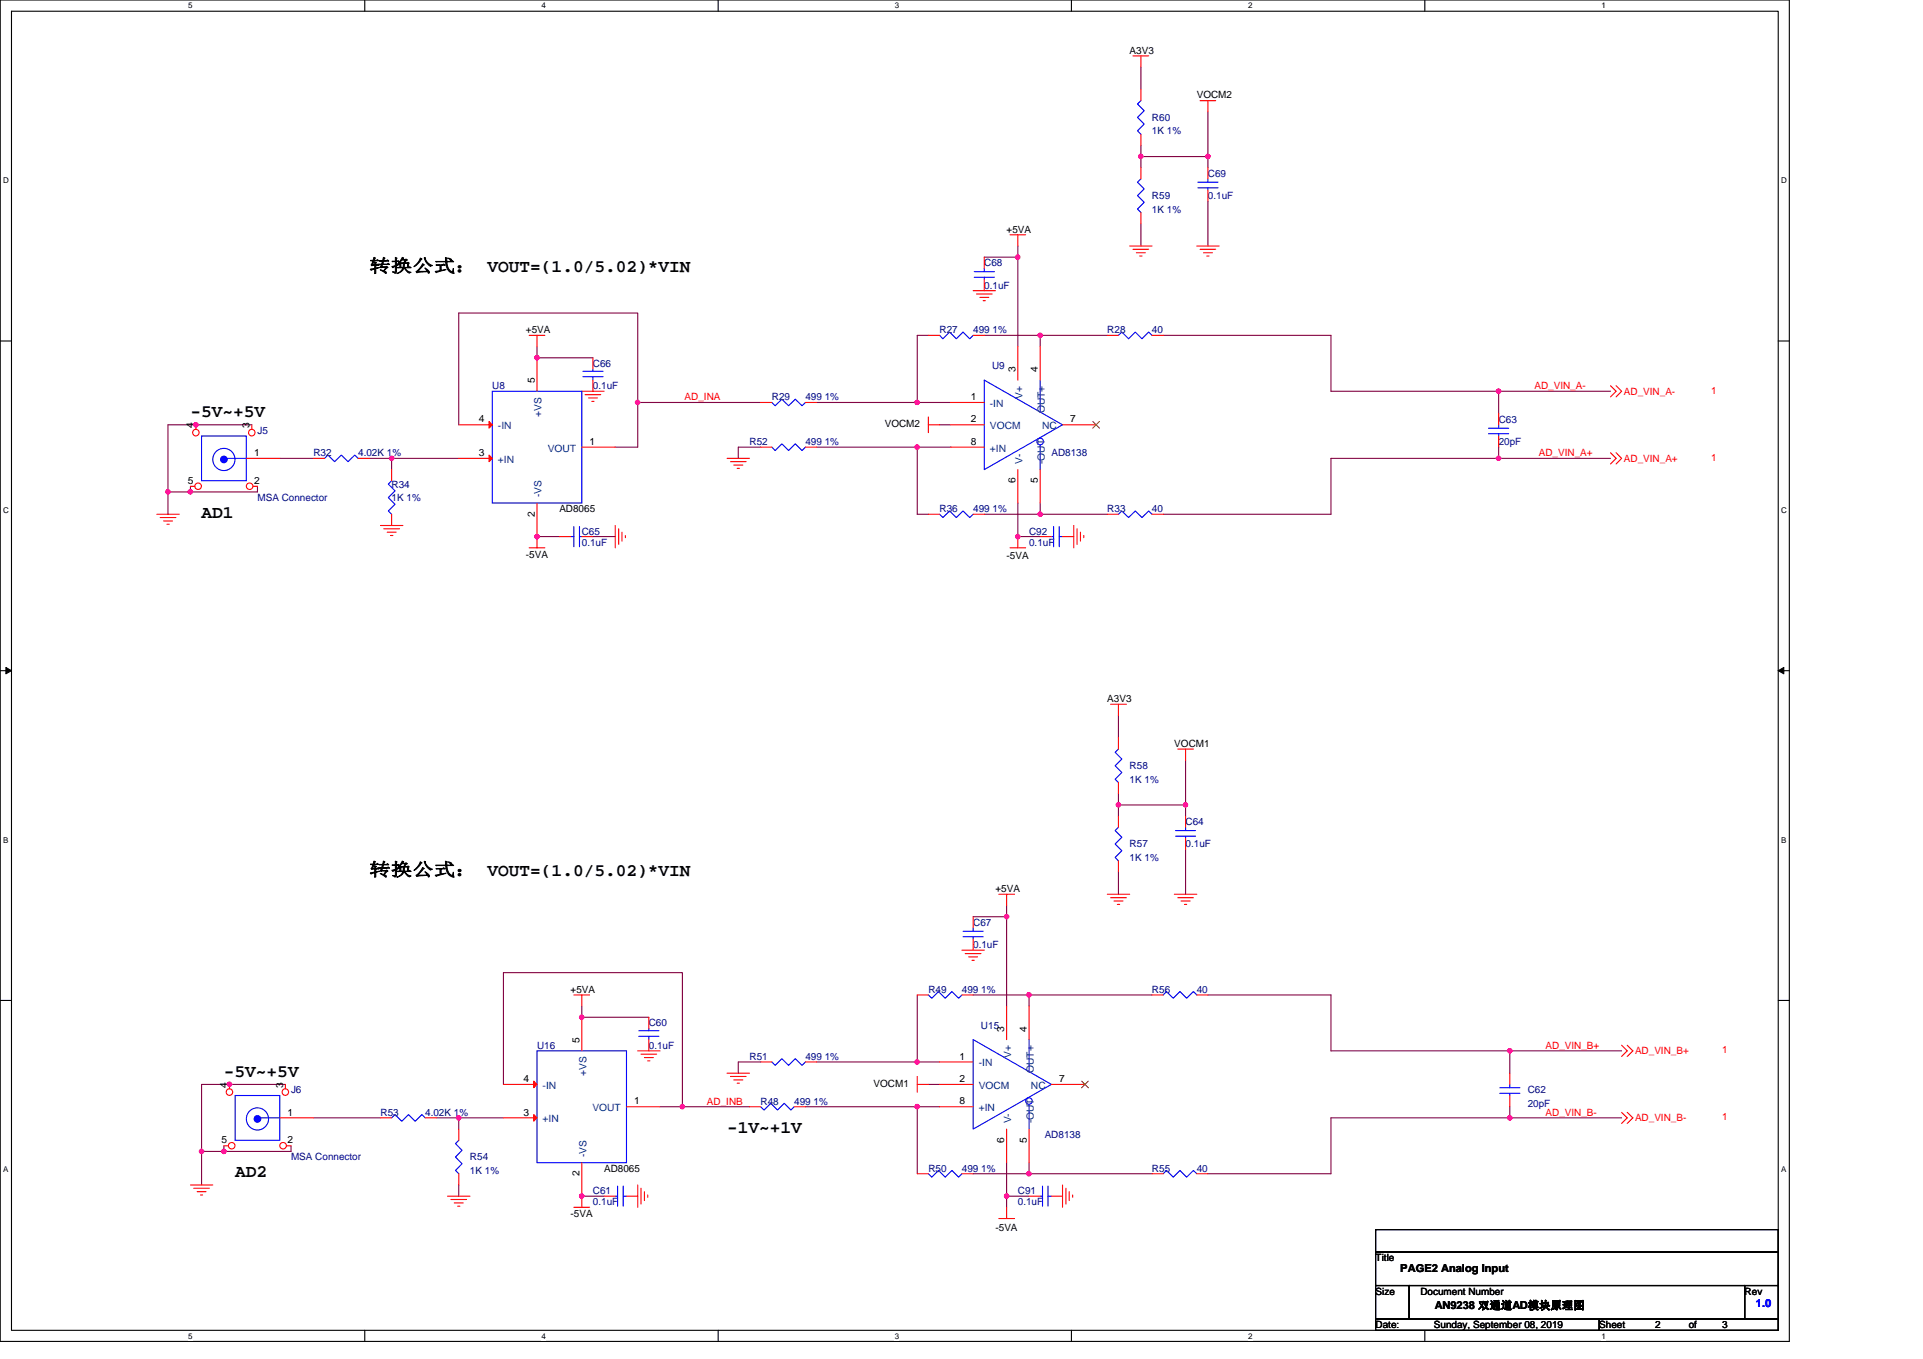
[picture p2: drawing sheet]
<svg xmlns="http://www.w3.org/2000/svg" width="297mm" height="210mm" viewBox="0 0 297 210" stroke-linecap="round" stroke-linejoin="round" font-family="sans-serif">
<path d="M0 0h276.4v207.3h-276.4zM1.8 1.7h272.9v203.8h-272.9z" fill="none" stroke="#000" stroke-width=".17"/>
<g fill="#fff">
<path d="M29.1 .2h.6v1.4h-.6z"/>
<path d="M29.1 205.7h.6v1.4h-.6z"/>
</g>
<path d="M56.3 0v1.7M56.3 205.5v1.8" fill="none" stroke="#000" stroke-width=".17"/>
<g fill="#fff">
<path d="M83.6 .2h.7v1.4h-.7z"/>
<path d="M83.6 205.7h.7v1.4h-.7z"/>
</g>
<path d="M110.9 0v1.7M110.9 205.5v1.8" fill="none" stroke="#000" stroke-width=".17"/>
<g fill="#fff">
<path d="M138.2 .2h.7v1.4h-.7z"/>
<path d="M138.2 205.7h.7v1.4h-.7z"/>
</g>
<path d="M165.5 0v1.7M165.5 205.5v1.8" fill="none" stroke="#000" stroke-width=".17"/>
<g fill="#fff">
<path d="M192.8 .2h.6v1.4h-.6z"/>
<path d="M192.8 205.7h.6v1.4h-.6z"/>
</g>
<path d="M220.1 0v1.7M220.1 205.5v1.8" fill="none" stroke="#000" stroke-width=".17"/>
<g fill="#fff">
<path d="M247.4 .2h.6v1.4h-.6z"/>
<path d="M247.4 205.7h.6v1.4h-.6z"/>
<path d="M.5 27.2h.8v1.4h-.8z"/>
<path d="M275.1 27.2h.9v1.4h-.9z"/>
<path d="M.5 78.1h.8v1.4h-.8z"/>
<path d="M275.1 78.1h.9v1.4h-.9z"/>
</g>
<path d="M0 52.7h1.8M274.7 52.7h1.7" fill="none" stroke="#000" stroke-width=".17"/>
<g fill="#fff">
<path d="M.5 129.1h.8v1.4h-.8z"/>
<path d="M275.1 129.1h.8v1.4h-.8z"/>
</g>
<path d="M0 103.6h1.8M274.7 103.6h1.7" fill="none" stroke="#000" stroke-width=".17"/>
<path d="M.9 103.1l.9 .5-.9 .5zM274.7 103.6l.8-.5v1z" fill="#000" stroke="#000" stroke-width=".15"/>
<g fill="#fff">
<path d="M.5 180h.8v1.4h-.8z"/>
<path d="M275.1 180h.8v1.4h-.8z"/>
</g>
<path d="M0 154.6h1.8M274.7 154.6h1.7M212.5 190h62.2v3.5h-62.2zM212.5 193.5h62.2v5.1h-62.2zM212.5 198.6h5.2v5.2h-5.2zM217.7 198.6h51.8v5.2h-51.8zM269.5 198.6h5.2v5.2h-5.2zM212.5 203.8h34.5v1.7h-34.5zM247 203.8h27.7v1.7h-27.7z" fill="none" stroke="#000" stroke-width=".17"/>
<g fill="none" stroke="#800040" stroke-width=".17">
<path d="M176.2 10.4v3.4M186.6 17.3v6.9M152 39.7h5.2M157.2 38v1.7M157.2 39.7v13.9M176.2 22.5v1.7M176.2 24.2v1.7M176.2 34.5v3.5M176.2 24.2h10.4M186.6 24.2v1.7M186.6 31.1v6.9M82.9 53.6v1.7h8.7"/>
<path d="M143.4 51.8h-1.7v10.4M152 51.8h8.7M160.7 51.8v1.8M160.7 51.8h10.3M179.7 51.8h25.9v8.7h25.9M25.9 76v3.5M25.9 76h3.5M29.4 75.1v.9M38.9 65.6h-13v10.4M39.8 75.1v.9h-10.4M43.2 70.8h5.2M57 70.8h3.5"/>
<path d="M60.5 70.8v1.8M60.5 70.8h10.4M98.5 62.2v-13.8h-27.6v17.2M98.5 62.2v6.9h-3.5M98.5 62.2h19M117.5 69.1h-3.5v1.7M126.1 62.2h15.6M126.1 69.1h15.6M141.7 69.1v10.4h1.7M141.7 62.2h5.2M141.7 69.1h5.2M145.1 65.6h1.8"/>
<path d="M152 79.5h8.7M157.2 77.7v5.2h3.5M160.7 77.7v1.8M160.7 79.5h10.3M231.5 60.5v3.4M231.5 69.1v1.7M231.5 70.8h-25.9v8.7h-25.9M231.5 60.5h17.3M231.5 70.8h17.3M82.9 82.9h3.5M91.6 82.9h3.4M172.8 110.6v3.4"/>
<path d="M183.1 117.5v6.9M155.5 139.9v1.7M172.8 122.6v1.8M172.8 124.4h10.3M172.8 134.7v3.5M172.8 124.4v1.7M183.1 124.4v1.7M183.1 131.3v6.9M89.9 155.4v1.8h10.3M141.7 153.7v10.4M150.3 141.6h5.2M150.3 153.7h8.7"/>
<path d="M155.5 141.6v13.8M159 153.7v1.7M159 153.7h18.9M186.6 153.7h19v8.7h27.6M31.1 177.9h3.5M31.1 177.9v5.2M34.6 177v.9M44.1 167.6h-13v10.3M45 177v.9h-10.4M48.4 172.7h10.4M67.4 172.7h3.5M70.9 172.7h6.9"/>
<path d="M70.9 172.7v1.8M77.8 167.6v-17.3h27.6v20.7M102 171h3.4M105.4 171h10.4M117.5 164.1h-3.5v1.7M124.4 171h17.3M126.1 164.1h15.6M141.7 164.1h3.4M141.7 171h3.4M141.7 171v10.4M143.4 167.6h1.7M155.5 179.6v5.2h3.5"/>
<path d="M159 179.6v1.8M233.2 162.4h17.3M233.2 162.4v3.4M233.2 172.7h-27.6v8.7h-19M233.2 172.7h17.3M233.2 171v1.7M70.9 183.1v1.7M89.9 184.8h3.4M150.3 181.4h8.7M155.5 184.8v1.7M159 181.4h18.9"/>
</g>
<g fill="#f0f" stroke="#f0f" stroke-width=".17">
<circle cx="158.9" cy="181.4" r=".34"/>
<circle cx="155.5" cy="141.6" r=".34"/>
<circle cx="157.2" cy="39.7" r=".34"/>
<circle cx="141.7" cy="62.2" r=".33"/>
<circle cx="233.2" cy="162.3" r=".34"/>
<circle cx="233.2" cy="172.7" r=".34"/>
<circle cx="155.5" cy="184.8" r=".34"/>
<circle cx="157.2" cy="82.9" r=".34"/>
<circle cx="231.5" cy="60.4" r=".34"/>
<circle cx="231.5" cy="70.8" r=".33"/>
<circle cx="158.9" cy="153.7" r=".34"/>
<circle cx="160.7" cy="51.8" r=".34"/>
<circle cx="160.7" cy="79.4" r=".33"/>
<circle cx="183.1" cy="124.4" r=".34"/>
<circle cx="172.8" cy="124.4" r=".34"/>
<circle cx="186.6" cy="24.2" r=".34"/>
<circle cx="176.2" cy="24.2" r=".34"/>
<circle cx="141.7" cy="69.1" r=".34"/>
<circle cx="141.7" cy="171" r=".34"/>
<circle cx="141.7" cy="164.1" r=".34"/>
<circle cx="98.5" cy="62.2" r=".33"/>
<circle cx="30.3" cy="65.6" r=".34"/>
<circle cx="25.9" cy="76" r=".34"/>
<circle cx="29.4" cy="76" r=".34"/>
<circle cx="82.9" cy="82.9" r=".34"/>
<circle cx="82.9" cy="55.3" r=".34"/>
<circle cx="60.5" cy="70.8" r=".33"/>
<circle cx="35.5" cy="167.5" r=".34"/>
<circle cx="31.1" cy="177.9" r=".34"/>
<circle cx="34.6" cy="177.9" r=".34"/>
<circle cx="89.9" cy="157.2" r=".33"/>
<circle cx="89.8" cy="184.8" r=".34"/>
<circle cx="105.4" cy="171" r=".34"/>
<circle cx="70.8" cy="172.7" r=".34"/>
</g>
<g fill="none" stroke="#f00" stroke-width=".17">
<path d="M175 8.6h2.4M176.2 8.6v1.8M185.4 15.6h2.4M186.6 15.6v1.7M156 36.3h2.4M157.2 36.3v1.7M174.5 38h3.4M175 38.5h2.4M175.5 39.1h1.4M176 39.6h.4M184.9 38h3.4M185.4 38.5h2.4"/>
<path d="M185.9 39.1h1.4M186.4 39.6h.4M81.7 51.8h2.5M82.9 51.8v1.8M150.3 44.9h3.5M150.8 45.4h2.4M151.4 46h1.3M151.9 46.5h.3M248.8 59.6l.8 .9-.8 .8M249.6 59.6l.9 .9-.9 .8M24.2 79.5h3.5M24.7 80h2.5"/>
<path d="M38.1 70.8h5.1M89.9 60.5h3.4M90.4 61h2.4M90.9 61.5h1.4M91.4 62h.4M112.3 70.8h3.5M112.8 71.3h2.4M113.3 71.9h1.4M113.9 72.4h.3M117.5 62.2h1.7M124.4 62.2h1.7M143.4 65.6h1.7"/>
<path d="M143.4 64.4v2.4M171 79.5h1.8M177.9 79.5h1.8M248.8 70l.8 .8-.8 .9M249.6 70l.9 .8-.9 .9M25.3 80.5h1.3M25.8 81h.3M58.8 81.2h3.4M59.3 81.7h2.4M59.8 82.2h1.4M60.3 82.7h.4M81.7 84.6h2.5"/>
<path d="M82.9 82.9v1.7M95 81.2v3.4M95.6 81.7v2.4M96.1 82.2v1.4M96.6 82.7v.4M156 84.6h2.4M157.2 82.9v1.7M165.9 81.2v3.4M166.4 81.7v2.4M166.9 82.2v1.4M167.4 82.7v.4M171.6 108.8h2.4"/>
<path d="M172.8 108.8v1.8M181.9 115.7h2.4M183.1 115.7v1.8M154.3 138.2h2.4M155.5 138.2v1.7M171 138.2h3.5M171.6 138.7h2.4M172.1 139.2h1.4M172.6 139.7h.3M181.4 138.2h3.5M181.9 138.7h2.4M182.4 139.2h1.4"/>
<path d="M183 139.7h.3M88.6 153.7h2.5M89.9 153.7v1.7M148.6 146.8h3.4M149.1 147.3h2.4M149.6 147.8h1.4M150.1 148.4h.4M98.5 162.4h3.5M99 162.9h2.4M99.5 163.4h1.4M100.1 163.9h.3M112.3 165.8h3.5"/>
<path d="M112.8 166.3h2.4M113.3 166.9h1.4M113.9 167.4h.3M141.7 167.6h1.7M141.7 166.3v2.5M250.5 161.5l.9 .9-.9 .8M250.5 171.9l.9 .8-.9 .9M251.4 161.5l.8 .9-.8 .8M251.4 171.9l.8 .8-.8 .9M29.4 183.1h3.5M29.9 183.6h2.4M30.5 184.1h1.3"/>
<path d="M31 184.6h.3M69.1 184.8h3.5M69.7 185.3h2.4M70.2 185.9h1.4M70.7 186.4h.3M88.6 186.5h2.5M89.9 184.8v1.7M98.5 183.1v3.4M99 183.6v2.4M99.5 184.1v1.4M100.1 184.6v.4M154.3 188.3h2.4"/>
<path d="M155.5 186.5v1.8M164.1 183.1v3.4M164.7 183.6v2.4M165.2 184.1v1.4M165.7 184.6v.4"/>
</g>
<g fill="none" stroke="#00f" stroke-width=".17">
<path d="M31.1 67.4h7v6.9h-7zM35.1 70.8h3M119.2 62.2l.5 .5 1.1-1 1 1 1-1 1.1 1 .5-.5M172.8 79.5l.5-.5 1 1 1.1-1 1 1 1-1 .5 .5"/>
<circle cx="34.6" cy="71" r="1.71"/>
</g>
<circle cx="34.6" cy="71" r=".51" fill="#00f" stroke="#00f" stroke-width=".17"/>
<circle cx="38.6" cy="75.1" r=".51" fill="#fff" stroke="#f00" stroke-width=".17"/>
<path d="M39.1 75.1h.7" fill="none" stroke="#f00" stroke-width=".17"/>
<circle cx="38.9" cy="66.8" r=".51" fill="#fff" stroke="#f00" stroke-width=".17"/>
<path d="M38.9 65.6v.7" fill="none" stroke="#f00" stroke-width=".17"/>
<circle cx="30.2" cy="66.8" r=".51" fill="#fff" stroke="#f00" stroke-width=".17"/>
<path d="M30.3 65.6v.7" fill="none" stroke="#f00" stroke-width=".17"/>
<circle cx="30.6" cy="75.1" r=".51" fill="#fff" stroke="#f00" stroke-width=".17"/>
<g fill="none" stroke="#f00" stroke-width=".17">
<path d="M176.2 13.8v1.8M152 39.7v1.8M176.2 32.8v1.7M176.2 25.9v1.7M176.2 20.7v1.8M143.4 51.8h1.7M150.3 51.8h1.7M152 43.2v1.7M171 51.8h1.8M177.9 51.8h1.8M29.4 75.1h.7M117.5 69.1h1.7"/>
<path d="M124.4 69.1h1.7M143.4 79.5h1.7M150.3 79.5h1.7M231.5 67.4v1.7M231.5 63.9v1.7M86.4 82.9h1.7M89.9 82.9h1.7M160.7 82.9h1.7M164.1 82.9h1.8M172.8 114v1.7M172.8 133v1.7M172.8 126.1v1.7"/>
<path d="M172.8 120.9v1.7M89.9 157.2v5.2M141.7 153.7h1.7M148.6 153.7h1.7M155.5 155.4v5.2M159 155.4v5.2M43.2 172.7h5.2M70.9 174.5v1.7M77.8 172.7h5.1M77.8 167.6h5.1M89.9 179.6v5.2M96.8 171h5.2"/>
<path d="M115.8 171h1.7M122.7 171h1.7M145.1 164.1h5.2M145.1 167.6h5.2M145.1 171h5.2M155.5 174.5v5.1M159 174.5v5.1M162.4 167.6h5.2M70.9 181.4v1.7M141.7 181.4h1.7M148.6 181.4h1.7"/>
</g>
<g fill="none" stroke="#00f" stroke-width=".17">
<path d="M176.2 15.6l-.5 .5 1 1-1 1 1 1.1-1 1 .5 .5M176.2 27.6l-.5 .6 1 1-1 1 1 1.1-1 1 .5 .5M145.1 51.8l.5 .5 1.1-1 1 1 1.1-1 1 1 .5-.5M150.5 42h3.1M150.5 42.8h3.1M152 42.8v.4M152 41.5v.5M172.8 51.8l.5-.5 1 1 1.1-1 1 1 1-1 .5 .5M119.2 69.1l.5 .5 1.1-1 1 1 1-1 1.1 1 .5-.5M145.1 79.5l.5 .5 1.1-1 1 1 1.1-1 1 1 .5-.5M229.9 66.2h3.1M229.9 67h3.1"/>
<path d="M231.5 67v.4M231.5 65.6v.6M88.1 82.9h.5M88.6 81.4v3.1M89.5 82.9h.4M89.5 81.4v3.1M162.4 82.9h.3M162.7 81.4v3.1M163.6 81.4v3.1M163.6 82.9h.5M172.8 115.7l-.5 .5 1 1.1-1 1 1 1.1-1 1 .5 .5M172.8 127.8l-.5 .5 1 1.1-1 1 1 1-1 1.1 .5 .5"/>
<path d="M143.4 153.7l.5 .5 1.1-1 1 1 1-1 1.1 1 .5-.5M36.3 169.3h6.9v6.9h-6.9zM40.3 172.7h2.9M70.9 176.2l-.5 .5 1 1-1 1.1 1 1-1 1 .5 .6M82.9 162.4h13.9v17.2h-13.9zM117.5 171l.5 .5 1.1-1 1 1 1-1 1.1 1 .5-.5M150.3 160.6l12.1 7-12.1 6.9zM159 160.6v5.1M159 170.6v3.9M143.4 181.4l.5 .5 1.1-1.1 1 1.1 1-1.1 1.1 1.1 .5-.5"/>
<circle cx="39.8" cy="172.9" r="1.71"/>
<circle cx="158.9" cy="170.1" r=".51"/>
</g>
<path d="M167.1 167l1 1.1M168.1 167l-1 1.1" fill="none" stroke="#804000" stroke-width=".15"/>
<g fill="#f00" stroke="#f00" stroke-width=".17">
<path d="M82.4 172.2l.5 .5-.5 .5z"/>
<path d="M82.4 167l.5 .6-.5 .5z"/>
</g>
<circle cx="39.8" cy="172.9" r=".51" fill="#00f" stroke="#00f" stroke-width=".17"/>
<circle cx="43.7" cy="177" r=".51" fill="#fff" stroke="#f00" stroke-width=".17"/>
<path d="M44.3 177h.7" fill="none" stroke="#f00" stroke-width=".17"/>
<circle cx="44.1" cy="168.7" r=".51" fill="#fff" stroke="#f00" stroke-width=".17"/>
<path d="M44.1 167.6v.6" fill="none" stroke="#f00" stroke-width=".17"/>
<circle cx="35.4" cy="168.7" r=".51" fill="#fff" stroke="#f00" stroke-width=".17"/>
<path d="M35.5 167.6v.6" fill="none" stroke="#f00" stroke-width=".17"/>
<circle cx="35.8" cy="177" r=".51" fill="#fff" stroke="#f00" stroke-width=".17"/>
<g fill="none" stroke="#f00" stroke-width=".17">
<path d="M186.6 29.4v1.7M186.6 25.9v1.7M82.9 55.3v5.2M91.6 55.3v1.7M91.6 58.7v1.8M157.2 53.6v5.1M160.7 53.6v5.1M48.4 70.8h1.7M55.3 70.8h1.7M60.5 79.5v1.7M60.5 72.6v1.7M70.9 70.8h5.1"/>
<path d="M70.9 65.6h5.1M82.9 77.7v5.2M89.9 69.1h5.1M146.9 62.2h5.1M146.9 65.6h5.1M146.9 69.1h5.1M157.2 72.6v5.1M160.7 72.6v5.1M164.1 65.6h5.2M183.1 129.5v1.8M183.1 126.1v1.7M100.2 157.2v1.7"/>
<path d="M150.3 145.1v1.7M150.3 141.6v1.8M177.9 153.7h1.8M184.9 153.7h1.7M34.6 177h.7M58.8 172.7h1.7M65.7 172.7h1.7M100.2 160.6v1.8M117.5 164.1h1.7M124.4 164.1h1.7M233.2 169.3v1.7M233.2 165.8v1.8"/>
<path d="M93.3 184.8h1.7M96.8 184.8h1.7M159 184.8h1.7M162.4 184.8h1.7M177.9 181.4h1.8M184.9 181.4h1.7"/>
</g>
<g fill="none" stroke="#00f" stroke-width=".17">
<path d="M185 28.2h3.1M185 29h3.1M186.6 29v.4M186.6 27.6v.6M90 58.2h3.2M90 57.4h3.2M91.6 57v.4M91.6 58.2v.5M152 58.7l12.1 6.9-12.1 7zM160.7 58.7v5M50.1 70.8l.5-.5 1.1 1 1-1 1.1 1 1-1 .5 .5M60.5 74.3l-.5 .5 1 1-1 1.1 1 1-1 1.1 .5 .5"/>
<path d="M76 60.5h13.9v17.2h-13.9zM160.7 68.7v3.9M181.6 128.3h3.1M181.6 129.2h3.1M183.1 129.2v.3M183.1 127.8v.5M98.7 159.3h3.1M100.2 158.9v.4M148.8 143.9h3.1M148.8 144.7h3.1M150.3 144.7v.4M150.3 143.4v.5"/>
<path d="M179.7 153.7l.5-.5 1 1 1.1-1 1 1 1-1 .6 .5M60.5 172.7l.5-.5 1.1 1 1-1 1 1 1.1-1 .5 .5M98.7 160.1h3.1M100.2 160.1v.5M119.2 164.1l.5 .5 1.1-1 1 1 1-1 1.1 1 .5-.5M231.7 168.1h3.1M231.7 168.9h3.1M233.2 168.9v.4M233.2 167.6v.5M95 184.8h.4M95.4 183.3v3.1M96.3 183.3v3.1"/>
<path d="M96.3 184.8h.5M160.7 184.8h.3M161 183.3v3.1M161.9 183.3v3.1M161.9 184.8h.5M179.7 181.4l.5-.6 1 1.1 1.1-1.1 1 1.1 1-1.1 .6 .6"/>
<circle cx="160.7" cy="68.2" r=".51"/>
</g>
<path d="M168.8 65.1l1 1.1M169.8 65.1l-1 1.1" fill="none" stroke="#804000" stroke-width=".15"/>
<g fill="#f00" stroke="#f00" stroke-width=".17">
<path d="M75.5 70.3l.5 .5-.5 .5z"/>
<path d="M75.5 65.1l.5 .5-.5 .5z"/>
</g>
<g fill="#f0f" stroke="#f0f" stroke-width=".17">
<circle cx="158.9" cy="181.4" r=".34"/>
<circle cx="155.5" cy="141.6" r=".34"/>
<circle cx="157.2" cy="39.7" r=".34"/>
<circle cx="141.7" cy="62.2" r=".33"/>
<circle cx="233.2" cy="162.3" r=".34"/>
<circle cx="233.2" cy="172.7" r=".34"/>
<circle cx="155.5" cy="184.8" r=".34"/>
<circle cx="157.2" cy="82.9" r=".34"/>
<circle cx="231.5" cy="60.4" r=".34"/>
<circle cx="231.5" cy="70.8" r=".33"/>
<circle cx="158.9" cy="153.7" r=".34"/>
<circle cx="160.7" cy="51.8" r=".34"/>
<circle cx="160.7" cy="79.4" r=".33"/>
<circle cx="183.1" cy="124.4" r=".34"/>
<circle cx="172.8" cy="124.4" r=".34"/>
<circle cx="186.6" cy="24.2" r=".34"/>
<circle cx="176.2" cy="24.2" r=".34"/>
<circle cx="141.7" cy="69.1" r=".34"/>
<circle cx="141.7" cy="171" r=".34"/>
<circle cx="141.7" cy="164.1" r=".34"/>
<circle cx="98.5" cy="62.2" r=".33"/>
<circle cx="30.3" cy="65.6" r=".34"/>
<circle cx="25.9" cy="76" r=".34"/>
<circle cx="29.4" cy="76" r=".34"/>
<circle cx="82.9" cy="82.9" r=".34"/>
<circle cx="82.9" cy="55.3" r=".34"/>
<circle cx="60.5" cy="70.8" r=".33"/>
<circle cx="35.5" cy="167.5" r=".34"/>
<circle cx="31.1" cy="177.9" r=".34"/>
<circle cx="34.6" cy="177.9" r=".34"/>
<circle cx="89.9" cy="157.2" r=".33"/>
<circle cx="89.8" cy="184.8" r=".34"/>
<circle cx="105.4" cy="171" r=".34"/>
<circle cx="70.8" cy="172.7" r=".34"/>
</g>
<g font-size="2.8">
<text x="57" y="42">转换公式： VOUT=(1.0/5.02)*VIN</text>
<text x="29.4" y="64.5">-5V~+5V</text>
<text x="31.1" y="80">AD1</text>
<text x="57" y="135.3">转换公式： VOUT=(1.0/5.02)*VIN</text>
<text x="34.6" y="166.4">-5V~+5V</text>
<text x="112.3" y="175">-1V~+1V</text>
<text x="36.3" y="181.9">AD2</text>
</g>
<g font-size="1.7">
<text x="216.3" y="196.6">PAGE2 Analog Input</text>
<text x="221.7" y="202.3">AN9238 双通道AD模块原理图</text>
</g>
<text font-size="1.7" fill="#00f" x="271.2" y="202">1.0</text>
<g font-size="1.5">
<text x="174.5" y="8.3">A3V3</text>
<text x="184.9" y="15.2">VOCM2</text>
<text x="155.5" y="35.9">+5VA</text>
<text x="81.2" y="51.5">+5VA</text>
<text x="82.6" y="59.2" transform="rotate(-90 82.6 59.2)">5</text>
<text x="156.9" y="57.5" transform="rotate(-90 156.9 57.5)">3</text>
<text x="160.3" y="57.5" transform="rotate(-90 160.3 57.5)">4</text>
<text x="74" y="65.3">4</text>
<text x="136.7" y="66">VOCM2</text>
<text x="149.9" y="61.8">1</text>
<text x="149.9" y="65.3">2</text>
<text x="165.3" y="65.3">7</text>
<text x="29.9" y="66.2" transform="rotate(-90 29.9 66.2)">4</text>
<text x="38.5" y="66.2" transform="rotate(-90 38.5 66.2)">3</text>
<text x="39.3" y="70.5">1</text>
<text x="74" y="70.5">3</text>
<text x="91.1" y="68.7">1</text>
<text x="149.9" y="68.7">8</text>
<text x="29" y="74.8">5</text>
<text x="39.3" y="74.8">2</text>
<text x="156.9" y="74.7" transform="rotate(-90 156.9 74.7)">6</text>
<text x="160.3" y="74.7" transform="rotate(-90 160.3 74.7)">5</text>
<text x="82.6" y="79.8" transform="rotate(-90 82.6 79.8)">2</text>
<text x="86.4" y="79.1">AD8065</text>
<text x="81.2" y="86.2">-5VA</text>
<text x="155.5" y="86.4">-5VA</text>
<text x="171" y="108.5">A3V3</text>
<text x="181.4" y="115.4">VOCM1</text>
<text x="153.8" y="137.9">+5VA</text>
<text x="88.1" y="153.4">+5VA</text>
<text x="89.5" y="161.2" transform="rotate(-90 89.5 161.2)">5</text>
<text x="155.1" y="159.4" transform="rotate(-90 155.1 159.4)">3</text>
<text x="158.6" y="159.4" transform="rotate(-90 158.6 159.4)">4</text>
<text x="80.9" y="167.2">4</text>
<text x="134.9" y="167.9">VOCM1</text>
<text x="148.2" y="163.7">1</text>
<text x="148.2" y="167.2">2</text>
<text x="163.6" y="167.2">7</text>
<text x="35.1" y="168.1" transform="rotate(-90 35.1 168.1)">4</text>
<text x="43.7" y="168.1" transform="rotate(-90 43.7 168.1)">3</text>
<text x="44.4" y="172.4">1</text>
<text x="80.9" y="172.4">3</text>
<text x="98" y="170.6">1</text>
<text x="148.2" y="170.6">8</text>
<text x="34.2" y="176.7">5</text>
<text x="44.4" y="176.7">2</text>
<text x="155.1" y="176.6" transform="rotate(-90 155.1 176.6)">6</text>
<text x="158.6" y="176.6" transform="rotate(-90 158.6 176.6)">5</text>
<text x="89.5" y="181.7" transform="rotate(-90 89.5 181.7)">2</text>
<text x="93.3" y="181">AD8065</text>
<text x="88.1" y="188.1">-5VA</text>
<text x="153.8" y="190.2">-5VA</text>
<text x="212.5" y="194.9">Title</text>
<text x="212.5" y="200">Size</text>
<text x="219.4" y="200">Document Number</text>
<text x="269.5" y="200">Rev</text>
<text x="212.5" y="205.2">Date:</text>
<text x="221.5" y="205.2">Sunday, September 08, 2019</text>
<text x="247" y="205.2">Sheet</text>
<text x="255.7" y="205.2">2</text>
<text x="260.9" y="205.2">of</text>
<text x="266" y="205.2">3</text>
</g>
<g font-size="1.5" fill="#000080">
<text x="177.9" y="18.7">R60</text>
<text x="177.9" y="20.7">1K 1%</text>
<text x="186.6" y="27.3">C69</text>
<text x="177.9" y="30.8">R59</text>
<text x="177.9" y="32.9">1K 1%</text>
<text x="186.6" y="30.8">0.1uF</text>
<text x="152" y="41.1">C68</text>
<text x="152" y="44.6">0.1uF</text>
<text x="145.1" y="51.5">R27</text>
<text x="150.3" y="51.5">499 1%</text>
<text x="171" y="51.5">R28</text>
<text x="177.9" y="51.5">40</text>
<text x="91.6" y="56.7">C66</text>
<text x="153.2" y="57">U9</text>
<text x="76" y="60.1">U8</text>
<text x="91.6" y="60.1">0.1uF</text>
<text x="119.2" y="61.8">R29</text>
<text x="124.4" y="61.8">499 1%</text>
<text x="231.5" y="65.3">C63</text>
<text x="39.8" y="67">J5</text>
<text x="48.4" y="70.5">R32</text>
<text x="55.3" y="70.5">4.02K 1%</text>
<text x="115.8" y="68.8">R52</text>
<text x="124.4" y="68.8">499 1%</text>
<text x="162.4" y="70.5">AD8138</text>
<text x="231.5" y="68.8">20pF</text>
<text x="39.8" y="77.4">MSA Connector</text>
<text x="60.5" y="75.3">R34</text>
<text x="60.5" y="77.4">1K 1%</text>
<text x="89.9" y="82.6">C65</text>
<text x="145.1" y="79.1">R36</text>
<text x="150.3" y="79.1">499 1%</text>
<text x="159" y="82.6">C92</text>
<text x="171" y="79.1">R33</text>
<text x="177.9" y="79.1">40</text>
<text x="89.9" y="84.3">0.1uF</text>
<text x="159" y="84.3">0.1uF</text>
<text x="174.5" y="118.9">R58</text>
<text x="174.5" y="120.9">1K 1%</text>
<text x="174.5" y="130.9">R57</text>
<text x="183.1" y="127.5">C64</text>
<text x="183.1" y="130.9">0.1uF</text>
<text x="174.5" y="133">1K 1%</text>
<text x="150.3" y="143">C67</text>
<text x="150.3" y="146.5">0.1uF</text>
<text x="143.4" y="153.4">R49</text>
<text x="148.6" y="153.4">499 1%</text>
<text x="177.9" y="153.4">R56</text>
<text x="184.9" y="153.4">40</text>
<text x="100.2" y="158.6">C60</text>
<text x="151.5" y="158.9">U15</text>
<text x="82.9" y="162">U16</text>
<text x="100.2" y="162">0.1uF</text>
<text x="115.8" y="163.8">R51</text>
<text x="124.4" y="163.8">499 1%</text>
<text x="45" y="169">J6</text>
<text x="58.8" y="172.4">R53</text>
<text x="65.7" y="172.4">4.02K 1%</text>
<text x="117.5" y="170.7">R48</text>
<text x="122.7" y="170.7">499 1%</text>
<text x="236" y="169">C62</text>
<text x="236" y="171">20pF</text>
<text x="45" y="179.3">MSA Connector</text>
<text x="72.6" y="179.3">R54</text>
<text x="161.4" y="175.9">AD8138</text>
<text x="72.6" y="181.4">1K 1%</text>
<text x="91.6" y="184.5">C61</text>
<text x="143.4" y="181">R50</text>
<text x="148.6" y="181">499 1%</text>
<text x="157.2" y="184.5">C91</text>
<text x="177.9" y="181">R55</text>
<text x="184.9" y="181">40</text>
<text x="91.6" y="186.2">0.1uF</text>
<text x="157.2" y="186.2">0.1uF</text>
</g>
<g font-size="1.5" fill="#004080">
<text x="83.7" y="64.4" transform="rotate(-90 83.7 64.4)">+VS</text>
<text x="152.9" y="62.9">-IN</text>
<text x="157.9" y="61.6" transform="rotate(-90 157.9 61.6)">V+</text>
<text x="161.4" y="63.9" transform="rotate(-90 161.4 63.9)">OUT+</text>
<text x="76.9" y="71.5">+IN</text>
<text x="76.9" y="66.3">-IN</text>
<text x="84.6" y="69.8">VOUT</text>
<text x="152.9" y="66.3">VOCM</text>
<text x="152.9" y="69.8">+IN</text>
<text x="157.9" y="71.7" transform="rotate(-90 157.9 71.7)">V-</text>
<text x="161" y="66.3">NC</text>
<text x="161.4" y="71.7" transform="rotate(-90 161.4 71.7)">-OUT</text>
<text x="83.7" y="76.9" transform="rotate(-90 83.7 76.9)">-VS</text>
<text x="90.6" y="166.3" transform="rotate(-90 90.6 166.3)">+VS</text>
<text x="151.2" y="164.8">-IN</text>
<text x="156.2" y="163.5" transform="rotate(-90 156.2 163.5)">V+</text>
<text x="159.7" y="165.8" transform="rotate(-90 159.7 165.8)">OUT+</text>
<text x="83.8" y="173.4">+IN</text>
<text x="83.8" y="168.3">-IN</text>
<text x="91.5" y="171.7">VOUT</text>
<text x="151.2" y="168.3">VOCM</text>
<text x="151.2" y="171.7">+IN</text>
<text x="156.2" y="173.6" transform="rotate(-90 156.2 173.6)">V-</text>
<text x="159.3" y="168.3">NC</text>
<text x="159.7" y="173.6" transform="rotate(-90 159.7 173.6)">-OUT</text>
<text x="90.6" y="178.8" transform="rotate(-90 90.6 178.8)">-VS</text>
</g>
<g font-size="1.5" fill="#f00">
<text x="105.7" y="61.8">AD_INA</text>
<text x="237" y="60.1">AD_VIN_A-</text>
<text x="250.8" y="61">AD_VIN_A-</text>
<text x="264.3" y="60.8">1</text>
<text x="237.7" y="70.5">AD_VIN_A+</text>
<text x="250.8" y="71.4">AD_VIN_A+</text>
<text x="264.3" y="71.2">1</text>
<text x="238.7" y="162">AD_VIN_B+</text>
<text x="252.6" y="162.9">AD_VIN_B+</text>
<text x="266" y="162.7">1</text>
<text x="109.2" y="170.7">AD_INB</text>
<text x="238.7" y="172.4">AD_VIN_B-</text>
<text x="252.6" y="173.3">AD_VIN_B-</text>
<text x="266" y="173.1">1</text>
</g>
<g font-size="1.2">
<text x="29.1" y="1.3">5</text>
<text x="83.6" y="1.3">4</text>
<text x="138.2" y="1.3">3</text>
<text x="192.8" y="1.3">2</text>
<text x="247.4" y="1.3">1</text>
<text x=".5" y="28.3">D</text>
<text x="275.1" y="28.3">D</text>
<text x=".5" y="79.2">C</text>
<text x="275.1" y="79.2">C</text>
<text x=".5" y="130.2">B</text>
<text x="275.1" y="130.2">B</text>
<text x=".5" y="181.1">A</text>
<text x="275.1" y="181.1">A</text>
<text x="29.1" y="206.8">5</text>
<text x="83.6" y="206.8">4</text>
<text x="138.2" y="206.8">3</text>
<text x="192.8" y="206.8">2</text>
<text x="247.4" y="206.8">1</text>
</g>
</svg>
